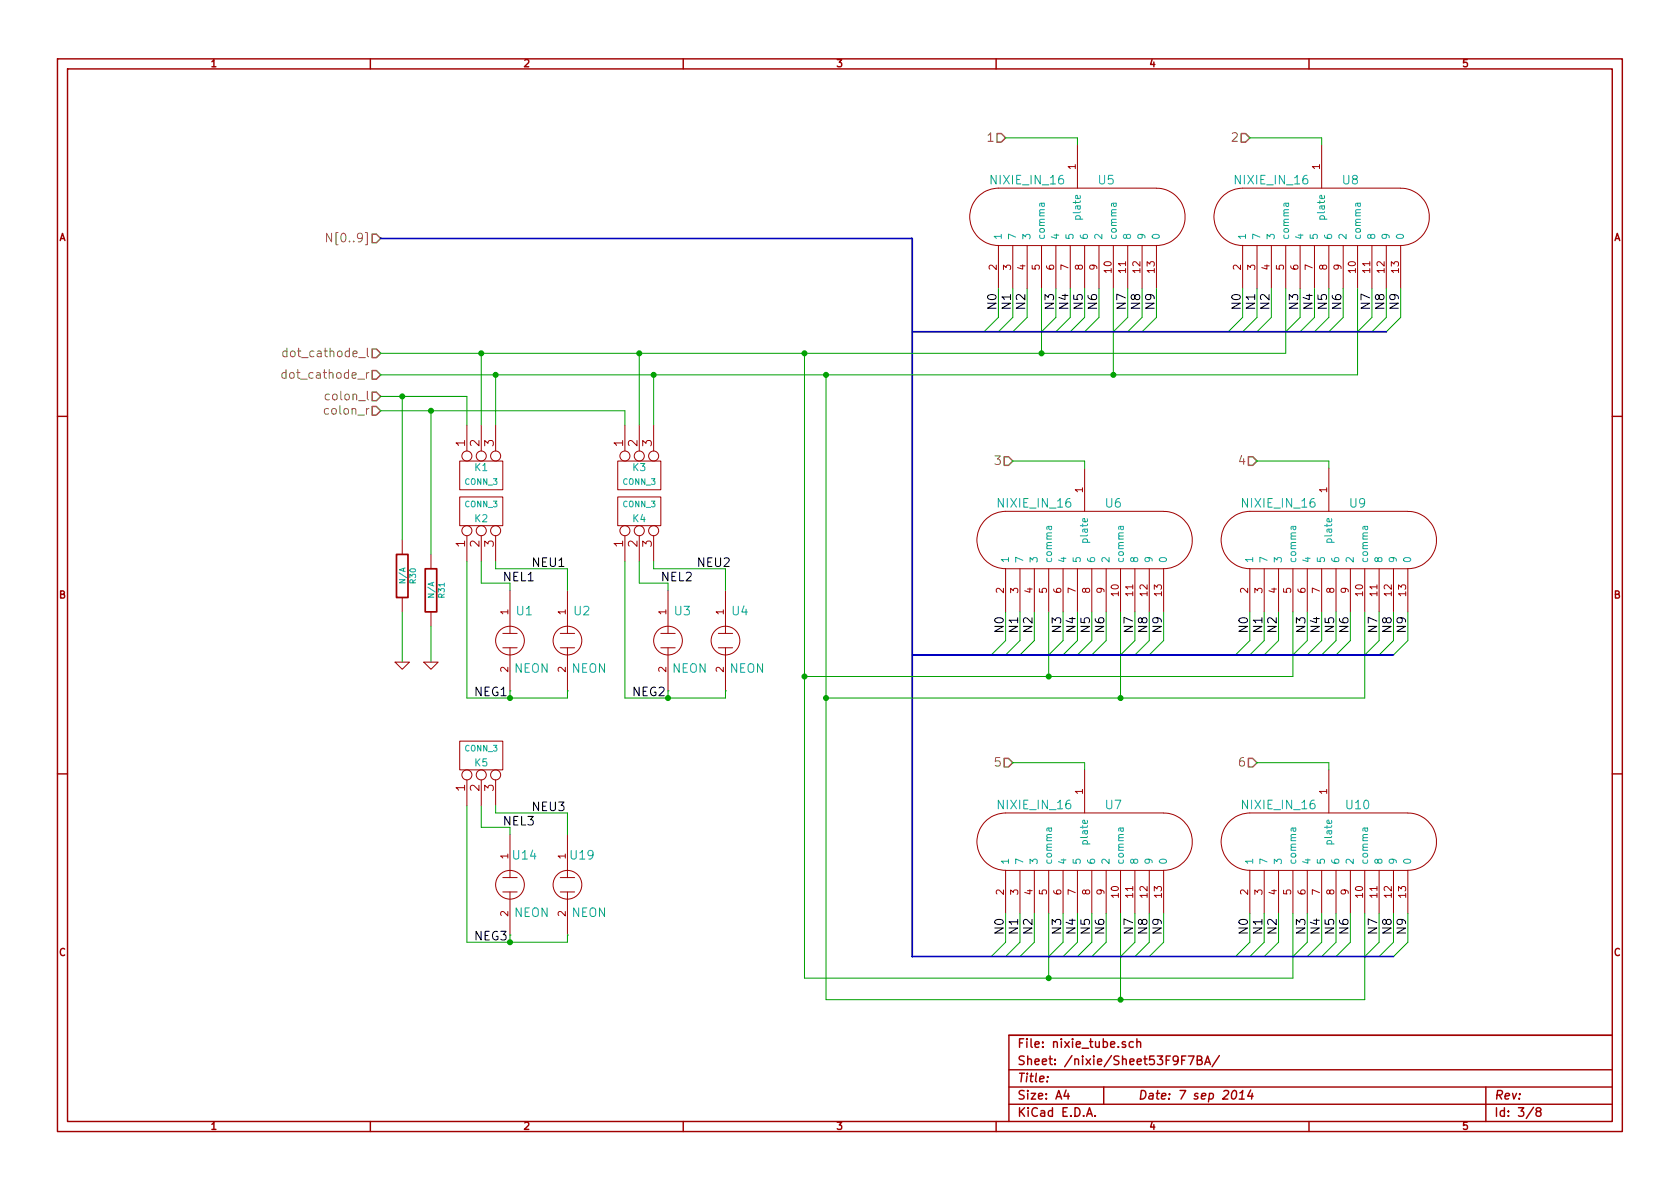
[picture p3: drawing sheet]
<svg xmlns="http://www.w3.org/2000/svg" width="297mm" height="210mm" viewBox="0 0 297 210" stroke-linecap="round" stroke-linejoin="round" font-family="sans-serif">
<g fill="none" stroke="#a00000" stroke-width=".25">
<path d="M10.2 10.4h276.6v189.7h-276.6zM11.9 12.2h273.2v186.1h-273.2zM65.5 10.4v1.8M120.8 10.4v1.8M176.1 10.4v1.8M231.4 10.4v1.8M10.2 73.6h1.7M285.1 73.6h1.7M10.2 136.8h1.7M285.1 136.8h1.7M65.5 198.3v1.8M120.8 198.3v1.8"/>
<path d="M176.1 198.3v1.8M178.4 189.2h106.7M178.4 195.3h106.7M178.4 192.2h106.7M185.2 190.4v.1M188.5 192.8l-.4 1h1M188.8 193.3v1.1M192.1 197.4l.5-1.5 .5 1.5M192.3 197h.7M193.6 197.3v.1M195.1 192.2v3.1M199 184.3l-.4-.1-.2 .2 .1 .2 .5 .2v.3h-.6"/>
<path d="M200.4 184.3a.48 .48 0 0 0-.7 0v.8l.2 .1 .5-.1M201 184.3h.1a.36 .36 0 0 1 .6 .1v.8M201 183.7v1.5M208.9 187.5h.5M209.7 186.7h-.8v1.6M210.1 186.7h1l-.6 1.6M211.7 187.5h.5l.2-.2 .1-.3-.2-.2-.6-.1v1.6h.6l.3-.3a.41 .41 0 0 0-.4-.5M213 188.3l.5-1.6 .5 1.6M213.1 187.8h.8M215.6 186.7l-1.3 1.9M218 193l.3-.2a.88 .88 0 0 1-.3 1.6l-.2-.3a1.19 1.19 0 0 1 .2-1.1zM219.1 194.4h.9"/>
<path d="M219.2 193.3l.5-.5-.1 1.6M221.1 192.8l-.5 1h1M221.4 193.3l-.1 1.1M231.4 198.3v1.8M262.7 192.2v6.1M271.1 195.8l-1.3 2M271.9 196.5l-.3-.2 .1-.3a.48 .48 0 0 1 .7 0l.1 .3-.2 .2h-.4l-.3 .3 .1 .5 .2 .1h.3l.3-.3v-.3l-.3-.3M285.1 183.1h-106.7v15.2"/>
</g>
<g fill="none" stroke="#a00000" stroke-width=".18">
<path d="M190.5 25.6v7.7M233.7 25.6v7.7M176.5 43.4a5.1 5.1 0 0 1-5.1-5.1 5.1 5.1 0 0 1 5.1-5h28a5.1 5.1 0 0 1 5 5 5.1 5.1 0 0 1-5 5.1M176.5 43.4h28M176.5 43.4v7.6M179.1 43.4v7.6M181.6 43.4v7.6M184.1 43.4v7.6M186.7 43.4v7.6M189.2 43.4v7.6M191.8 43.4v7.6M194.3 43.4v7.6"/>
<path d="M196.8 43.4v7.6M199.4 43.4v7.6M201.9 43.4v7.6M204.5 43.4v7.6M219.7 43.4a5.1 5.1 0 0 1-5.1-5.1 5.1 5.1 0 0 1 5.1-5h27.9a5.1 5.1 0 0 1 5.1 5 5.1 5.1 0 0 1-5.1 5.1M219.7 43.4h27.9M219.7 43.4v7.6M222.2 43.4v7.6M224.8 43.4v7.6M227.3 43.4v7.6M229.9 43.4v7.6M232.4 43.4v7.6"/>
<path d="M234.9 43.4v7.6M237.5 43.4v7.6M240 43.4v7.6M242.6 43.4v7.6M245.1 43.4v7.6M247.6 43.4v7.6M82.5 75.2v4.6M85.1 75.2v4.6M87.6 75.2v4.6M110.5 75.2v4.6M113 75.2v4.6M115.6 75.2v4.6"/>
<path d="M71.1 95.5v2.5M76.2 98v2.6M81.3 87.9h7.6v5.1h-7.6zM81.3 81.5h7.6v5.1h-7.6zM82.5 94.7v4.6M85.1 94.7v4.6M87.6 94.7v4.6M109.2 87.9h7.6v5.1h-7.6zM109.2 81.5h7.6v5.1h-7.6zM110.5 94.7v4.6M113 94.7v4.6M115.6 94.7v4.6"/>
<path d="M191.8 82.8v7.6M234.9 82.8v7.6M69.8 117.1h2.6l-1.3 1.3zM71.1 105.7v2.5M74.9 117.1h2.6l-1.3 1.3zM76.2 108.2v2.5M88.9 114.5h2.5M88.9 112h2.5M90.2 104.4v7.6M90.2 114.5v7.7M99.1 114.5h2.5M99.1 112h2.5"/>
<path d="M100.3 104.4v7.6M100.3 114.5v7.7M116.8 114.5h2.6M116.8 112h2.6M118.1 104.4v7.6M118.1 114.5v7.7M127 114.5h2.5M127 112h2.5M128.3 104.4v7.6M128.3 114.5v7.7M177.8 100.6a5.1 5.1 0 0 1-5.1-5.1 5.1 5.1 0 0 1 5.1-5.1h27.9a5.1 5.1 0 0 1 5.1 5.1 5.1 5.1 0 0 1-5.1 5.1M177.8 100.6v7.6"/>
<path d="M177.8 100.6h27.9M180.3 100.6v7.6M182.9 100.6v7.6M185.4 100.6v7.6M188 100.6v7.6M190.5 100.6v7.6M193 100.6v7.6M195.6 100.6v7.6M198.1 100.6v7.6M200.7 100.6v7.6M203.2 100.6v7.6M205.7 100.6v7.6"/>
<path d="M221 100.6a5.1 5.1 0 0 1-5.1-5.1 5.1 5.1 0 0 1 5.1-5.1h27.9a5.1 5.1 0 0 1 5.1 5.1 5.1 5.1 0 0 1-5.1 5.1M221 100.6v7.6M221 100.6h27.9M223.5 100.6v7.6M226.1 100.6v7.6M228.6 100.6v7.6M231.1 100.6v7.6M233.7 100.6v7.6M236.2 100.6v7.6M238.8 100.6v7.6M241.3 100.6v7.6M243.8 100.6v7.6"/>
<path d="M246.4 100.6v7.6M248.9 100.6v7.6M81.3 131.1h7.6v5h-7.6zM82.5 137.9v4.6M85.1 137.9v4.6M87.6 137.9v4.6M191.8 136.1v7.7M234.9 136.1v7.7M88.9 157.7h2.5M88.9 155.2h2.5M90.2 147.6v7.6M90.2 157.7v7.6"/>
<path d="M99.1 157.7h2.5M99.1 155.2h2.5M100.3 147.6v7.6M100.3 157.7v7.6M177.8 153.9h27.9M177.8 153.9v7.6M180.3 153.9v7.6M182.9 153.9v7.6M185.4 153.9v7.6M188 153.9v7.6M190.5 153.9v7.6M193 153.9v7.6"/>
<path d="M195.6 153.9v7.6M198.1 153.9v7.6M200.7 153.9v7.6M203.2 153.9v7.6M205.7 143.8h-27.9a5.1 5.1 0 0 0-5.1 5 5.1 5.1 0 0 0 5.1 5.1M205.7 143.8a5.1 5.1 0 0 1 5.1 5 5.1 5.1 0 0 1-5.1 5.1M205.7 153.9v7.6M221 153.9h27.9M221 153.9v7.6M223.5 153.9v7.6M226.1 153.9v7.6M228.6 153.9v7.6"/>
<path d="M231.1 153.9v7.6M233.7 153.9v7.6M236.2 153.9v7.6M238.8 153.9v7.6M241.3 153.9v7.6M243.8 153.9v7.6M246.4 153.9v7.6M248.9 143.8h-27.9a5.1 5.1 0 0 0-5.1 5 5.1 5.1 0 0 0 5.1 5.1M248.9 143.8a5.1 5.1 0 0 1 5.1 5 5.1 5.1 0 0 1-5.1 5.1M248.9 153.9v7.6"/>
<circle cx="82.5" cy="93.8" r=".89"/>
<circle cx="82.5" cy="80.6" r=".89"/>
<circle cx="85.1" cy="80.6" r=".89"/>
<circle cx="85.1" cy="93.8" r=".89"/>
<circle cx="87.6" cy="93.8" r=".89"/>
<circle cx="87.6" cy="80.6" r=".89"/>
<circle cx="110.5" cy="93.8" r=".89"/>
<circle cx="110.5" cy="80.6" r=".89"/>
<circle cx="113" cy="93.8" r=".89"/>
<circle cx="113" cy="80.6" r=".89"/>
<circle cx="115.6" cy="80.6" r=".89"/>
<circle cx="115.6" cy="93.8" r=".89"/>
<circle cx="90.2" cy="113.3" r="2.54"/>
<circle cx="100.3" cy="113.3" r="2.54"/>
<circle cx="118.1" cy="113.3" r="2.54"/>
<circle cx="128.3" cy="113.3" r="2.54"/>
<circle cx="82.5" cy="137" r=".89"/>
<circle cx="85.1" cy="137" r=".89"/>
<circle cx="87.6" cy="137" r=".89"/>
<circle cx="90.2" cy="156.5" r="2.54"/>
<circle cx="100.3" cy="156.5" r="2.54"/>
</g>
<g fill="none" stroke="#00a0a0" stroke-width=".18">
<path d="M184.1 35.9l.1 .4 .2 .2h.2v-.6M184.7 35.9l-.8 .1v.5M196.8 35.9l.1 .4 .2 .2h.2v-.6M197.4 35.9l-.8 .1v.5M227.3 35.9l.1 .4 .1 .2h.3v-.6M227.8 35.9l-.7 .1v.5M240 35.9l.1 .4 .1 .2h.3v-.6M240.5 35.9l-.7 .1v.5M185.4 93.1v.4l.2 .2 .3-.1v-.5M185.9 93.1h-.8v.5M198.1 93.1v.4l.2 .2 .3-.1v-.5M198.6 93.1h-.8v.5"/>
<path d="M228.6 93.1v.4l.2 .2 .3-.1v-.5M229.1 93.1h-.8v.5M241.3 93.1v.4l.2 .2 .3-.1v-.5M241.8 93.1h-.8v.5M185.4 146.4v.4l.2 .2h.3v-.6M185.9 146.4l-.8 .1v.5M198.1 146.4v.4l.2 .2h.3v-.6M198.6 146.4l-.8 .1v.5M228.6 146.4v.4l.2 .2h.3v-.6M229.1 146.4l-.8 .1v.5M241.3 146.4v.4l.2 .2h.3v-.6M241.8 146.4l-.8 .1v.5"/>
</g>
<g fill="none" stroke="#00a000" stroke-width=".18">
<path d="M177.8 24.4h12.7v1.2M221 24.4h12.7v1.2M176.5 51v5.1l-2.5 2.6M179.1 51v5.1l-2.6 2.6M181.6 51v5.1l-2.5 2.6M184.1 51v11.5M186.7 51v5.1l-2.6 2.6M189.2 51v5.1l-2.5 2.6M191.8 51v5.1l-2.6 2.6M194.3 51v5.1l-2.5 2.6M196.8 51v15.3M199.4 51v5.1l-2.6 2.6"/>
<path d="M201.9 51v5.1l-2.5 2.6M204.5 51v5.1l-2.6 2.6M219.7 51v5.1l-2.5 2.6M222.2 51v5.1l-2.5 2.6M224.8 51v5.1l-2.6 2.6M227.3 51v11.5h-160M229.9 51v5.1l-2.6 2.6M232.4 51v5.1l-2.5 2.6M234.9 51v5.1l-2.5 2.6M237.5 51v5.1l-2.6 2.6M240 51v15.3h-172.7M242.6 51v5.1l-2.6 2.6"/>
<path d="M245.1 51v5.1l-2.5 2.6M247.6 51v5.1l-2.5 2.6M67.3 70.1h15.2v5.1M67.3 72.6h43.2v2.6M71.1 70.1v25.4M76.2 72.6v25.4M85.1 62.5v12.7M87.6 66.3v8.9M113 62.5v12.7M115.6 66.3v8.9M142.2 62.5v110.5h86.4v-11.5M146 66.3v110.5h95.3v-15.3"/>
<path d="M82.5 99.3v24.1h17.8v-1.2M85.1 99.3v3.8h5.1v1.3M87.6 99.3v1.3h12.7v3.8M110.5 99.3v24.1h17.8v-1.2M113 99.3v3.8h5.1v1.3M115.6 99.3v1.3h12.7v3.8M179.1 81.5h12.7v1.3M222.2 81.5h12.7v1.3M71.1 108.2v8.9M76.2 110.7v6.4M177.8 108.2v5.1l-2.5 2.5M180.3 108.2v5.1l-2.5 2.5"/>
<path d="M182.9 108.2v5.1l-2.6 2.5M185.4 108.2v11.4M188 108.2v5.1l-2.6 2.5M190.5 108.2v5.1l-2.5 2.5M193 108.2v5.1l-2.5 2.5M195.6 108.2v5.1l-2.6 2.5M198.1 108.2v15.2M200.7 108.2v5.1l-2.6 2.5M203.2 108.2v5.1l-2.5 2.5M205.7 108.2v5.1l-2.5 2.5M221 108.2v5.1l-2.6 2.5M223.5 108.2v5.1l-2.5 2.5"/>
<path d="M226.1 108.2v5.1l-2.6 2.5M228.6 108.2v11.4h-86.4M231.1 108.2v5.1l-2.5 2.5M233.7 108.2v5.1l-2.6 2.5M236.2 108.2v5.1l-2.5 2.5M238.8 108.2v5.1l-2.6 2.5M241.3 108.2v15.2h-95.3M243.8 108.2v5.1l-2.5 2.5M246.4 108.2v5.1l-2.6 2.5M248.9 108.2v5.1l-2.5 2.5M90.2 122.2h.1M90.2 122.2v1.2"/>
<path d="M100.3 122.2h.1M128.3 122.2h.1M179.1 134.9h12.7v1.2M222.2 134.9h12.7v1.2M82.5 142.5v24.1h17.8v-1.3M85.1 142.5v3.8h5.1v1.3M87.6 142.5v1.3h12.7v3.8M100.3 165.3h.1M177.8 161.5v5.1l-2.5 2.6M180.3 161.5v5.1l-2.5 2.6M182.9 161.5v5.1l-2.6 2.6M185.4 161.5v11.5"/>
<path d="M188 161.5v5.1l-2.6 2.6M190.5 161.5v5.1l-2.5 2.6M193 161.5v5.1l-2.5 2.6M195.6 161.5v5.1l-2.6 2.6M198.1 161.5v15.3M200.7 161.5v5.1l-2.6 2.6M203.2 161.5v5.1l-2.5 2.6M205.7 161.5v5.1l-2.5 2.6M221 161.5v5.1l-2.6 2.6M223.5 161.5v5.1l-2.5 2.6M226.1 161.5v5.1l-2.6 2.6M231.1 161.5v5.1l-2.5 2.6"/>
<path d="M233.7 161.5v5.1l-2.6 2.6M236.2 161.5v5.1l-2.5 2.6M238.8 161.5v5.1l-2.6 2.6M243.8 161.5v5.1l-2.5 2.6M246.4 161.5v5.1l-2.6 2.6M248.9 161.5v5.1l-2.5 2.6"/>
</g>
<path d="M176.3 23.6h.7l.8 .8-.8 .7h-.7zM219.5 23.6h.7l.8 .8-.8 .7h-.7zM65.8 41.4h.7l.8 .8-.8 .7h-.7zM65.8 71.9h.7l.8 .7-.8 .8h-.7zM65.8 69.3h.7l.8 .8-.8 .8h-.7zM65.8 61.7h.7l.8 .8-.8 .7h-.7zM65.8 65.5h.7l.8 .8-.8 .8h-.7zM177.5 80.8h.8l.8 .7-.8 .8h-.8zM220.7 80.8h.8l.7 .7-.7 .8h-.8zM177.5 134.1h.8l.8 .8-.8 .7h-.8zM220.7 134.1h.8l.7 .8-.7 .7h-.8z" fill="none" stroke="#808000" stroke-width=".25"/>
<path d="M58.6 41.2v1.6l-.9-1.6v1.6M50.6 66a.48 .48 0 0 0-.7 0v.8l.2 .1 .5-.1M50.7 62.1a.48 .48 0 0 0-.6 .1v.8l.2 .1 .4-.1M64.9 61.6v1.3l.3 .2M65.2 65.9l-.3 .1-.1 .2" fill="none" stroke="#808000" stroke-width=".18"/>
<path d="M70.1 98h2v7.7h-2zM75.2 100.6h2v7.6h-2z" fill="none" stroke="#a00000" stroke-width=".3"/>
<path d="M67.3 42.2h94v127h85.1M161.3 58.7h83.8M161.3 115.8h85.1" fill="none" stroke="#0000c0" stroke-width=".3"/>
<g fill="#00a000" stroke="#00a000" stroke-width=".25">
<circle cx="90.2" cy="123.4" r=".41"/>
<circle cx="118.1" cy="123.4" r=".41"/>
<circle cx="185.4" cy="173" r=".41"/>
<circle cx="198.1" cy="176.8" r=".41"/>
<circle cx="185.4" cy="119.6" r=".41"/>
<circle cx="198.1" cy="123.4" r=".41"/>
<circle cx="184.1" cy="62.5" r=".41"/>
<circle cx="196.8" cy="66.3" r=".41"/>
<circle cx="146" cy="66.3" r=".41"/>
<circle cx="142.2" cy="62.5" r=".41"/>
<circle cx="142.2" cy="119.6" r=".41"/>
<circle cx="146" cy="123.4" r=".41"/>
<circle cx="85.1" cy="62.5" r=".41"/>
<circle cx="87.6" cy="66.3" r=".41"/>
<circle cx="113" cy="62.5" r=".41"/>
<circle cx="115.6" cy="66.3" r=".41"/>
<circle cx="76.2" cy="72.6" r=".41"/>
<circle cx="71.1" cy="70.1" r=".41"/>
<circle cx="90.2" cy="166.6" r=".41"/>
</g>
<g font-size="2.1" fill="#808000">
<text x="174.7" y="25.1">1</text>
<text x="217.9" y="25.1">2</text>
<text x="58.9" y="42.9">N[0..9]</text>
<text x="51" y="63.2">dot_cathode_l</text>
<text x="50.7" y="67.1">dot_cathode_r</text>
<text x="57.9" y="70.9">colon_l</text>
<text x="57.7" y="73.4">colon_r</text>
<text x="176" y="82.3">3</text>
<text x="219.2" y="82.3">4</text>
<text x="176" y="135.6">5</text>
<text x="219.2" y="135.6">6</text>
</g>
<g font-size="2.1" fill="#00a0a0">
<text x="175.4" y="32.7">NIXIE_IN_16</text>
<text x="194.2" y="32.7">U5</text>
<text x="218.6" y="32.7">NIXIE_IN_16</text>
<text x="237.4" y="32.7">U8</text>
<text x="176.7" y="89.8">NIXIE_IN_16</text>
<text x="195.5" y="89.8">U6</text>
<text x="219.9" y="89.8">NIXIE_IN_16</text>
<text x="238.7" y="89.8">U9</text>
<text x="91.4" y="108.9">U1</text>
<text x="101.5" y="108.9">U2</text>
<text x="119.3" y="108.9">U3</text>
<text x="129.5" y="108.9">U4</text>
<text x="90.9" y="119">NEON</text>
<text x="101.1" y="119">NEON</text>
<text x="118.9" y="119">NEON</text>
<text x="129" y="119">NEON</text>
<text x="176.7" y="143.2">NIXIE_IN_16</text>
<text x="195.5" y="143.2">U7</text>
<text x="219.9" y="143.2">NIXIE_IN_16</text>
<text x="238.1" y="143.2">U10</text>
<text x="90.8" y="152.1">U14</text>
<text x="100.9" y="152.1">U19</text>
<text x="90.9" y="162.2">NEON</text>
<text x="101.1" y="162.2">NEON</text>
</g>
<g font-size="2.1">
<text x="176.3" y="54.9" transform="rotate(-90 176.3 54.9)">N0</text>
<text x="178.8" y="54.9" transform="rotate(-90 178.8 54.9)">N1</text>
<text x="181.4" y="54.9" transform="rotate(-90 181.4 54.9)">N2</text>
<text x="186.4" y="54.9" transform="rotate(-90 186.4 54.9)">N3</text>
<text x="189" y="54.9" transform="rotate(-90 189 54.9)">N4</text>
<text x="191.5" y="54.9" transform="rotate(-90 191.5 54.9)">N5</text>
<text x="194.1" y="54.9" transform="rotate(-90 194.1 54.9)">N6</text>
<text x="199.1" y="54.9" transform="rotate(-90 199.1 54.9)">N7</text>
<text x="201.7" y="54.9" transform="rotate(-90 201.7 54.9)">N8</text>
<text x="204.2" y="54.9" transform="rotate(-90 204.2 54.9)">N9</text>
<text x="219.5" y="54.9" transform="rotate(-90 219.5 54.9)">N0</text>
<text x="222" y="54.9" transform="rotate(-90 222 54.9)">N1</text>
<text x="224.5" y="54.9" transform="rotate(-90 224.5 54.9)">N2</text>
<text x="229.6" y="54.9" transform="rotate(-90 229.6 54.9)">N3</text>
<text x="232.2" y="54.9" transform="rotate(-90 232.2 54.9)">N4</text>
<text x="234.7" y="54.9" transform="rotate(-90 234.7 54.9)">N5</text>
<text x="237.2" y="54.9" transform="rotate(-90 237.2 54.9)">N6</text>
<text x="242.3" y="54.9" transform="rotate(-90 242.3 54.9)">N7</text>
<text x="244.9" y="54.9" transform="rotate(-90 244.9 54.9)">N8</text>
<text x="247.4" y="54.9" transform="rotate(-90 247.4 54.9)">N9</text>
<text x="94" y="100.3">NEU1</text>
<text x="123.2" y="100.3">NEU2</text>
<text x="88.9" y="102.9">NEL1</text>
<text x="116.8" y="102.9">NEL2</text>
<text x="177.5" y="112" transform="rotate(-90 177.5 112)">N0</text>
<text x="180.1" y="112" transform="rotate(-90 180.1 112)">N1</text>
<text x="182.6" y="112" transform="rotate(-90 182.6 112)">N2</text>
<text x="187.7" y="112" transform="rotate(-90 187.7 112)">N3</text>
<text x="190.2" y="112" transform="rotate(-90 190.2 112)">N4</text>
<text x="192.8" y="112" transform="rotate(-90 192.8 112)">N5</text>
<text x="195.3" y="112" transform="rotate(-90 195.3 112)">N6</text>
<text x="200.4" y="112" transform="rotate(-90 200.4 112)">N7</text>
<text x="202.9" y="112" transform="rotate(-90 202.9 112)">N8</text>
<text x="205.5" y="112" transform="rotate(-90 205.5 112)">N9</text>
<text x="220.7" y="112" transform="rotate(-90 220.7 112)">N0</text>
<text x="223.3" y="112" transform="rotate(-90 223.3 112)">N1</text>
<text x="225.8" y="112" transform="rotate(-90 225.8 112)">N2</text>
<text x="230.9" y="112" transform="rotate(-90 230.9 112)">N3</text>
<text x="233.4" y="112" transform="rotate(-90 233.4 112)">N4</text>
<text x="236" y="112" transform="rotate(-90 236 112)">N5</text>
<text x="238.5" y="112" transform="rotate(-90 238.5 112)">N6</text>
<text x="243.6" y="112" transform="rotate(-90 243.6 112)">N7</text>
<text x="246.1" y="112" transform="rotate(-90 246.1 112)">N8</text>
<text x="248.7" y="112" transform="rotate(-90 248.7 112)">N9</text>
<text x="83.8" y="123.2">NEG1</text>
<text x="111.8" y="123.2">NEG2</text>
<text x="94" y="143.5">NEU3</text>
<text x="88.9" y="146">NEL3</text>
<text x="83.8" y="166.4">NEG3</text>
<text x="177.5" y="165.3" transform="rotate(-90 177.5 165.3)">N0</text>
<text x="180.1" y="165.3" transform="rotate(-90 180.1 165.3)">N1</text>
<text x="182.6" y="165.3" transform="rotate(-90 182.6 165.3)">N2</text>
<text x="187.7" y="165.3" transform="rotate(-90 187.7 165.3)">N3</text>
<text x="190.2" y="165.3" transform="rotate(-90 190.2 165.3)">N4</text>
<text x="192.8" y="165.3" transform="rotate(-90 192.8 165.3)">N5</text>
<text x="195.3" y="165.3" transform="rotate(-90 195.3 165.3)">N6</text>
<text x="200.4" y="165.3" transform="rotate(-90 200.4 165.3)">N7</text>
<text x="202.9" y="165.3" transform="rotate(-90 202.9 165.3)">N8</text>
<text x="205.5" y="165.3" transform="rotate(-90 205.5 165.3)">N9</text>
<text x="220.7" y="165.3" transform="rotate(-90 220.7 165.3)">N0</text>
<text x="223.3" y="165.3" transform="rotate(-90 223.3 165.3)">N1</text>
<text x="225.8" y="165.3" transform="rotate(-90 225.8 165.3)">N2</text>
<text x="230.9" y="165.3" transform="rotate(-90 230.9 165.3)">N3</text>
<text x="233.4" y="165.3" transform="rotate(-90 233.4 165.3)">N4</text>
<text x="236" y="165.3" transform="rotate(-90 236 165.3)">N5</text>
<text x="238.5" y="165.3" transform="rotate(-90 238.5 165.3)">N6</text>
<text x="243.6" y="165.3" transform="rotate(-90 243.6 165.3)">N7</text>
<text x="246.1" y="165.3" transform="rotate(-90 246.1 165.3)">N8</text>
<text x="248.7" y="165.3" transform="rotate(-90 248.7 165.3)">N9</text>
</g>
<g font-size="2.1" fill="#a00000">
<text x="82.3" y="78.9" transform="rotate(-90 82.3 78.9)">1</text>
<text x="84.8" y="78.9" transform="rotate(-90 84.8 78.9)">2</text>
<text x="87.4" y="78.9" transform="rotate(-90 87.4 78.9)">3</text>
<text x="110.2" y="78.9" transform="rotate(-90 110.2 78.9)">1</text>
<text x="112.8" y="78.9" transform="rotate(-90 112.8 78.9)">2</text>
<text x="115.3" y="78.9" transform="rotate(-90 115.3 78.9)">3</text>
<text x="82.3" y="96.7" transform="rotate(-90 82.3 96.7)">1</text>
<text x="84.8" y="96.7" transform="rotate(-90 84.8 96.7)">2</text>
<text x="87.4" y="96.7" transform="rotate(-90 87.4 96.7)">3</text>
<text x="110.2" y="96.7" transform="rotate(-90 110.2 96.7)">1</text>
<text x="112.8" y="96.7" transform="rotate(-90 112.8 96.7)">2</text>
<text x="115.3" y="96.7" transform="rotate(-90 115.3 96.7)">3</text>
<text x="82.3" y="139.9" transform="rotate(-90 82.3 139.9)">1</text>
<text x="84.8" y="139.9" transform="rotate(-90 84.8 139.9)">2</text>
<text x="87.4" y="139.9" transform="rotate(-90 87.4 139.9)">3</text>
<text x="179.9" y="185.4">File: nixie_tube.sch</text>
<text x="179.9" y="191.5">Title:</text>
<text x="179.9" y="188.4">Sheet: /nixie/Sheet53F9F7BA/</text>
<text x="179.9" y="197.6">KiCad E.D.A.</text>
<text x="179.9" y="194.5">Size: A4</text>
<text x="201.2" y="194.5">Date: 7 sep 2014</text>
<text x="264.2" y="194.5">Rev:</text>
<text x="264.2" y="197.6">Id: 3/8</text>
</g>
<g font-size="1.8" fill="#a00000">
<text x="37.3" y="11.9">1</text>
<text x="92.7" y="11.9">2</text>
<text x="148" y="11.9">3</text>
<text x="203.3" y="11.9">4</text>
<text x="258.6" y="11.9">5</text>
<text x="190.2" y="29.9" transform="rotate(-90 190.2 29.9)">1</text>
<text x="233.4" y="29.9" transform="rotate(-90 233.4 29.9)">1</text>
<text x="10.4" y="42.7">A</text>
<text x="176.3" y="47.7" transform="rotate(-90 176.3 47.7)">2</text>
<text x="178.8" y="47.7" transform="rotate(-90 178.8 47.7)">3</text>
<text x="181.4" y="47.7" transform="rotate(-90 181.4 47.7)">4</text>
<text x="183.9" y="47.7" transform="rotate(-90 183.9 47.7)">5</text>
<text x="186.4" y="47.7" transform="rotate(-90 186.4 47.7)">6</text>
<text x="189" y="47.7" transform="rotate(-90 189 47.7)">7</text>
<text x="191.5" y="47.7" transform="rotate(-90 191.5 47.7)">8</text>
<text x="194.1" y="47.7" transform="rotate(-90 194.1 47.7)">9</text>
<text x="219.5" y="47.7" transform="rotate(-90 219.5 47.7)">2</text>
<text x="222" y="47.7" transform="rotate(-90 222 47.7)">3</text>
<text x="224.5" y="47.7" transform="rotate(-90 224.5 47.7)">4</text>
<text x="227.1" y="47.7" transform="rotate(-90 227.1 47.7)">5</text>
<text x="229.6" y="47.7" transform="rotate(-90 229.6 47.7)">6</text>
<text x="232.2" y="47.7" transform="rotate(-90 232.2 47.7)">7</text>
<text x="234.7" y="47.7" transform="rotate(-90 234.7 47.7)">8</text>
<text x="237.2" y="47.7" transform="rotate(-90 237.2 47.7)">9</text>
<text x="285.3" y="42.7">A</text>
<text x="196.6" y="48.2" transform="rotate(-90 196.6 48.2)">10</text>
<text x="199.1" y="48.2" transform="rotate(-90 199.1 48.2)">11</text>
<text x="201.7" y="48.2" transform="rotate(-90 201.7 48.2)">12</text>
<text x="204.2" y="48.2" transform="rotate(-90 204.2 48.2)">13</text>
<text x="239.8" y="48.2" transform="rotate(-90 239.8 48.2)">10</text>
<text x="242.3" y="48.2" transform="rotate(-90 242.3 48.2)">11</text>
<text x="244.9" y="48.2" transform="rotate(-90 244.9 48.2)">12</text>
<text x="247.4" y="48.2" transform="rotate(-90 247.4 48.2)">13</text>
<text x="191.5" y="87.1" transform="rotate(-90 191.5 87.1)">1</text>
<text x="234.7" y="87.1" transform="rotate(-90 234.7 87.1)">1</text>
<text x="10.4" y="105.9">B</text>
<text x="177.5" y="104.9" transform="rotate(-90 177.5 104.9)">2</text>
<text x="180.1" y="104.9" transform="rotate(-90 180.1 104.9)">3</text>
<text x="182.6" y="104.9" transform="rotate(-90 182.6 104.9)">4</text>
<text x="185.2" y="104.9" transform="rotate(-90 185.2 104.9)">5</text>
<text x="187.7" y="104.9" transform="rotate(-90 187.7 104.9)">6</text>
<text x="190.2" y="104.9" transform="rotate(-90 190.2 104.9)">7</text>
<text x="192.8" y="104.9" transform="rotate(-90 192.8 104.9)">8</text>
<text x="195.3" y="104.9" transform="rotate(-90 195.3 104.9)">9</text>
<text x="197.9" y="105.4" transform="rotate(-90 197.9 105.4)">10</text>
<text x="200.4" y="105.4" transform="rotate(-90 200.4 105.4)">11</text>
<text x="202.9" y="105.4" transform="rotate(-90 202.9 105.4)">12</text>
<text x="205.5" y="105.4" transform="rotate(-90 205.5 105.4)">13</text>
<text x="220.7" y="104.9" transform="rotate(-90 220.7 104.9)">2</text>
<text x="223.3" y="104.9" transform="rotate(-90 223.3 104.9)">3</text>
<text x="225.8" y="104.9" transform="rotate(-90 225.8 104.9)">4</text>
<text x="228.3" y="104.9" transform="rotate(-90 228.3 104.9)">5</text>
<text x="230.9" y="104.9" transform="rotate(-90 230.9 104.9)">6</text>
<text x="233.4" y="104.9" transform="rotate(-90 233.4 104.9)">7</text>
<text x="236" y="104.9" transform="rotate(-90 236 104.9)">8</text>
<text x="238.5" y="104.9" transform="rotate(-90 238.5 104.9)">9</text>
<text x="241" y="105.4" transform="rotate(-90 241 105.4)">10</text>
<text x="243.6" y="105.4" transform="rotate(-90 243.6 105.4)">11</text>
<text x="246.1" y="105.4" transform="rotate(-90 246.1 105.4)">12</text>
<text x="248.7" y="105.4" transform="rotate(-90 248.7 105.4)">13</text>
<text x="285.3" y="105.9">B</text>
<text x="89.9" y="108.7" transform="rotate(-90 89.9 108.7)">1</text>
<text x="100.1" y="108.7" transform="rotate(-90 100.1 108.7)">1</text>
<text x="117.9" y="108.7" transform="rotate(-90 117.9 108.7)">1</text>
<text x="128" y="108.7" transform="rotate(-90 128 108.7)">1</text>
<text x="89.9" y="118.8" transform="rotate(-90 89.9 118.8)">2</text>
<text x="100.1" y="118.8" transform="rotate(-90 100.1 118.8)">2</text>
<text x="117.9" y="118.8" transform="rotate(-90 117.9 118.8)">2</text>
<text x="128" y="118.8" transform="rotate(-90 128 118.8)">2</text>
<text x="191.5" y="140.4" transform="rotate(-90 191.5 140.4)">1</text>
<text x="234.7" y="140.4" transform="rotate(-90 234.7 140.4)">1</text>
<text x="89.9" y="151.9" transform="rotate(-90 89.9 151.9)">1</text>
<text x="100.1" y="151.9" transform="rotate(-90 100.1 151.9)">1</text>
<text x="177.5" y="158.2" transform="rotate(-90 177.5 158.2)">2</text>
<text x="180.1" y="158.2" transform="rotate(-90 180.1 158.2)">3</text>
<text x="182.6" y="158.2" transform="rotate(-90 182.6 158.2)">4</text>
<text x="185.2" y="158.2" transform="rotate(-90 185.2 158.2)">5</text>
<text x="187.7" y="158.2" transform="rotate(-90 187.7 158.2)">6</text>
<text x="190.2" y="158.2" transform="rotate(-90 190.2 158.2)">7</text>
<text x="192.8" y="158.2" transform="rotate(-90 192.8 158.2)">8</text>
<text x="195.3" y="158.2" transform="rotate(-90 195.3 158.2)">9</text>
<text x="197.9" y="158.7" transform="rotate(-90 197.9 158.7)">10</text>
<text x="200.4" y="158.7" transform="rotate(-90 200.4 158.7)">11</text>
<text x="202.9" y="158.7" transform="rotate(-90 202.9 158.7)">12</text>
<text x="205.5" y="158.7" transform="rotate(-90 205.5 158.7)">13</text>
<text x="220.7" y="158.2" transform="rotate(-90 220.7 158.2)">2</text>
<text x="223.3" y="158.2" transform="rotate(-90 223.3 158.2)">3</text>
<text x="225.8" y="158.2" transform="rotate(-90 225.8 158.2)">4</text>
<text x="228.3" y="158.2" transform="rotate(-90 228.3 158.2)">5</text>
<text x="230.9" y="158.2" transform="rotate(-90 230.9 158.2)">6</text>
<text x="233.4" y="158.2" transform="rotate(-90 233.4 158.2)">7</text>
<text x="236" y="158.2" transform="rotate(-90 236 158.2)">8</text>
<text x="238.5" y="158.2" transform="rotate(-90 238.5 158.2)">9</text>
<text x="241" y="158.7" transform="rotate(-90 241 158.7)">10</text>
<text x="243.6" y="158.7" transform="rotate(-90 243.6 158.7)">11</text>
<text x="246.1" y="158.7" transform="rotate(-90 246.1 158.7)">12</text>
<text x="248.7" y="158.7" transform="rotate(-90 248.7 158.7)">13</text>
<text x="89.9" y="162" transform="rotate(-90 89.9 162)">2</text>
<text x="100.1" y="162" transform="rotate(-90 100.1 162)">2</text>
<text x="10.4" y="169.1">C</text>
<text x="285.3" y="169.1">C</text>
<text x="37.3" y="199.8">1</text>
<text x="92.7" y="199.8">2</text>
<text x="148" y="199.8">3</text>
<text x="203.3" y="199.8">4</text>
<text x="258.6" y="199.8">5</text>
</g>
<g font-size="1.8" fill="#00a0a0">
<text x="191.1" y="38.4" transform="rotate(-90 191.1 38.4)">plate</text>
<text x="234.3" y="38.4" transform="rotate(-90 234.3 38.4)">plate</text>
<text x="177.2" y="42.4" transform="rotate(-90 177.2 42.4)">1</text>
<text x="179.7" y="42.4" transform="rotate(-90 179.7 42.4)">7</text>
<text x="182.2" y="42.4" transform="rotate(-90 182.2 42.4)">3</text>
<text x="184.8" y="42.4" transform="rotate(-90 184.8 42.4)">comma</text>
<text x="187.3" y="42.4" transform="rotate(-90 187.3 42.4)">4</text>
<text x="189.9" y="42.4" transform="rotate(-90 189.9 42.4)">5</text>
<text x="192.4" y="42.4" transform="rotate(-90 192.4 42.4)">6</text>
<text x="194.9" y="42.4" transform="rotate(-90 194.9 42.4)">2</text>
<text x="197.5" y="42.4" transform="rotate(-90 197.5 42.4)">comma</text>
<text x="200" y="42.4" transform="rotate(-90 200 42.4)">8</text>
<text x="202.6" y="42.4" transform="rotate(-90 202.6 42.4)">9</text>
<text x="205.1" y="42.4" transform="rotate(-90 205.1 42.4)">0</text>
<text x="220.3" y="42.4" transform="rotate(-90 220.3 42.4)">1</text>
<text x="222.9" y="42.4" transform="rotate(-90 222.9 42.4)">7</text>
<text x="225.4" y="42.4" transform="rotate(-90 225.4 42.4)">3</text>
<text x="228" y="42.4" transform="rotate(-90 228 42.4)">comma</text>
<text x="230.5" y="42.4" transform="rotate(-90 230.5 42.4)">4</text>
<text x="233" y="42.4" transform="rotate(-90 233 42.4)">5</text>
<text x="235.6" y="42.4" transform="rotate(-90 235.6 42.4)">6</text>
<text x="238.1" y="42.4" transform="rotate(-90 238.1 42.4)">2</text>
<text x="240.7" y="42.4" transform="rotate(-90 240.7 42.4)">comma</text>
<text x="243.2" y="42.4" transform="rotate(-90 243.2 42.4)">8</text>
<text x="245.7" y="42.4" transform="rotate(-90 245.7 42.4)">9</text>
<text x="248.3" y="42.4" transform="rotate(-90 248.3 42.4)">0</text>
<text x="84" y="83.4">K1</text>
<text x="111.9" y="83.4">K3</text>
<text x="84" y="92.4">K2</text>
<text x="111.9" y="92.4">K4</text>
<text x="192.4" y="95.6" transform="rotate(-90 192.4 95.6)">plate</text>
<text x="235.6" y="95.6" transform="rotate(-90 235.6 95.6)">plate</text>
<text x="178.4" y="99.6" transform="rotate(-90 178.4 99.6)">1</text>
<text x="181" y="99.6" transform="rotate(-90 181 99.6)">7</text>
<text x="183.5" y="99.6" transform="rotate(-90 183.5 99.6)">3</text>
<text x="186.1" y="99.6" transform="rotate(-90 186.1 99.6)">comma</text>
<text x="188.6" y="99.6" transform="rotate(-90 188.6 99.6)">4</text>
<text x="191.1" y="99.6" transform="rotate(-90 191.1 99.6)">5</text>
<text x="193.7" y="99.6" transform="rotate(-90 193.7 99.6)">6</text>
<text x="196.2" y="99.6" transform="rotate(-90 196.2 99.6)">2</text>
<text x="198.8" y="99.6" transform="rotate(-90 198.8 99.6)">comma</text>
<text x="201.3" y="99.6" transform="rotate(-90 201.3 99.6)">8</text>
<text x="203.8" y="99.6" transform="rotate(-90 203.8 99.6)">9</text>
<text x="206.4" y="99.6" transform="rotate(-90 206.4 99.6)">0</text>
<text x="221.6" y="99.6" transform="rotate(-90 221.6 99.6)">1</text>
<text x="224.2" y="99.6" transform="rotate(-90 224.2 99.6)">7</text>
<text x="226.7" y="99.6" transform="rotate(-90 226.7 99.6)">3</text>
<text x="229.2" y="99.6" transform="rotate(-90 229.2 99.6)">comma</text>
<text x="231.8" y="99.6" transform="rotate(-90 231.8 99.6)">4</text>
<text x="234.3" y="99.6" transform="rotate(-90 234.3 99.6)">5</text>
<text x="236.9" y="99.6" transform="rotate(-90 236.9 99.6)">6</text>
<text x="239.4" y="99.6" transform="rotate(-90 239.4 99.6)">2</text>
<text x="241.9" y="99.6" transform="rotate(-90 241.9 99.6)">comma</text>
<text x="244.5" y="99.6" transform="rotate(-90 244.5 99.6)">8</text>
<text x="247" y="99.6" transform="rotate(-90 247 99.6)">9</text>
<text x="249.6" y="99.6" transform="rotate(-90 249.6 99.6)">0</text>
<text x="84" y="135.6">K5</text>
<text x="192.4" y="148.9" transform="rotate(-90 192.4 148.9)">plate</text>
<text x="235.6" y="148.9" transform="rotate(-90 235.6 148.9)">plate</text>
<text x="178.4" y="152.9" transform="rotate(-90 178.4 152.9)">1</text>
<text x="181" y="152.9" transform="rotate(-90 181 152.9)">7</text>
<text x="183.5" y="152.9" transform="rotate(-90 183.5 152.9)">3</text>
<text x="186.1" y="152.9" transform="rotate(-90 186.1 152.9)">comma</text>
<text x="188.6" y="152.9" transform="rotate(-90 188.6 152.9)">4</text>
<text x="191.1" y="152.9" transform="rotate(-90 191.1 152.9)">5</text>
<text x="193.7" y="152.9" transform="rotate(-90 193.7 152.9)">6</text>
<text x="196.2" y="152.9" transform="rotate(-90 196.2 152.9)">2</text>
<text x="198.8" y="152.9" transform="rotate(-90 198.8 152.9)">comma</text>
<text x="201.3" y="152.9" transform="rotate(-90 201.3 152.9)">8</text>
<text x="203.8" y="152.9" transform="rotate(-90 203.8 152.9)">9</text>
<text x="206.4" y="152.9" transform="rotate(-90 206.4 152.9)">0</text>
<text x="221.6" y="152.9" transform="rotate(-90 221.6 152.9)">1</text>
<text x="224.2" y="152.9" transform="rotate(-90 224.2 152.9)">7</text>
<text x="226.7" y="152.9" transform="rotate(-90 226.7 152.9)">3</text>
<text x="229.2" y="152.9" transform="rotate(-90 229.2 152.9)">comma</text>
<text x="231.8" y="152.9" transform="rotate(-90 231.8 152.9)">4</text>
<text x="234.3" y="152.9" transform="rotate(-90 234.3 152.9)">5</text>
<text x="236.9" y="152.9" transform="rotate(-90 236.9 152.9)">6</text>
<text x="239.4" y="152.9" transform="rotate(-90 239.4 152.9)">2</text>
<text x="241.9" y="152.9" transform="rotate(-90 241.9 152.9)">comma</text>
<text x="244.5" y="152.9" transform="rotate(-90 244.5 152.9)">8</text>
<text x="247" y="152.9" transform="rotate(-90 247 152.9)">9</text>
<text x="249.6" y="152.9" transform="rotate(-90 249.6 152.9)">0</text>
</g>
<g font-size="1.4" fill="#00a0a0">
<text x="82.2" y="89.7">CONN_3</text>
<text x="82.2" y="85.8">CONN_3</text>
<text x="110.2" y="89.7">CONN_3</text>
<text x="110.2" y="85.8">CONN_3</text>
<text x="71.7" y="103" transform="rotate(-90 71.7 103)">N/A</text>
<text x="73.6" y="103.1" transform="rotate(-90 73.6 103.1)">R30</text>
<text x="76.8" y="105.6" transform="rotate(-90 76.8 105.6)">N/A</text>
<text x="78.7" y="105.7" transform="rotate(-90 78.7 105.7)">R31</text>
<text x="82.2" y="132.9">CONN_3</text>
</g>
</svg>
